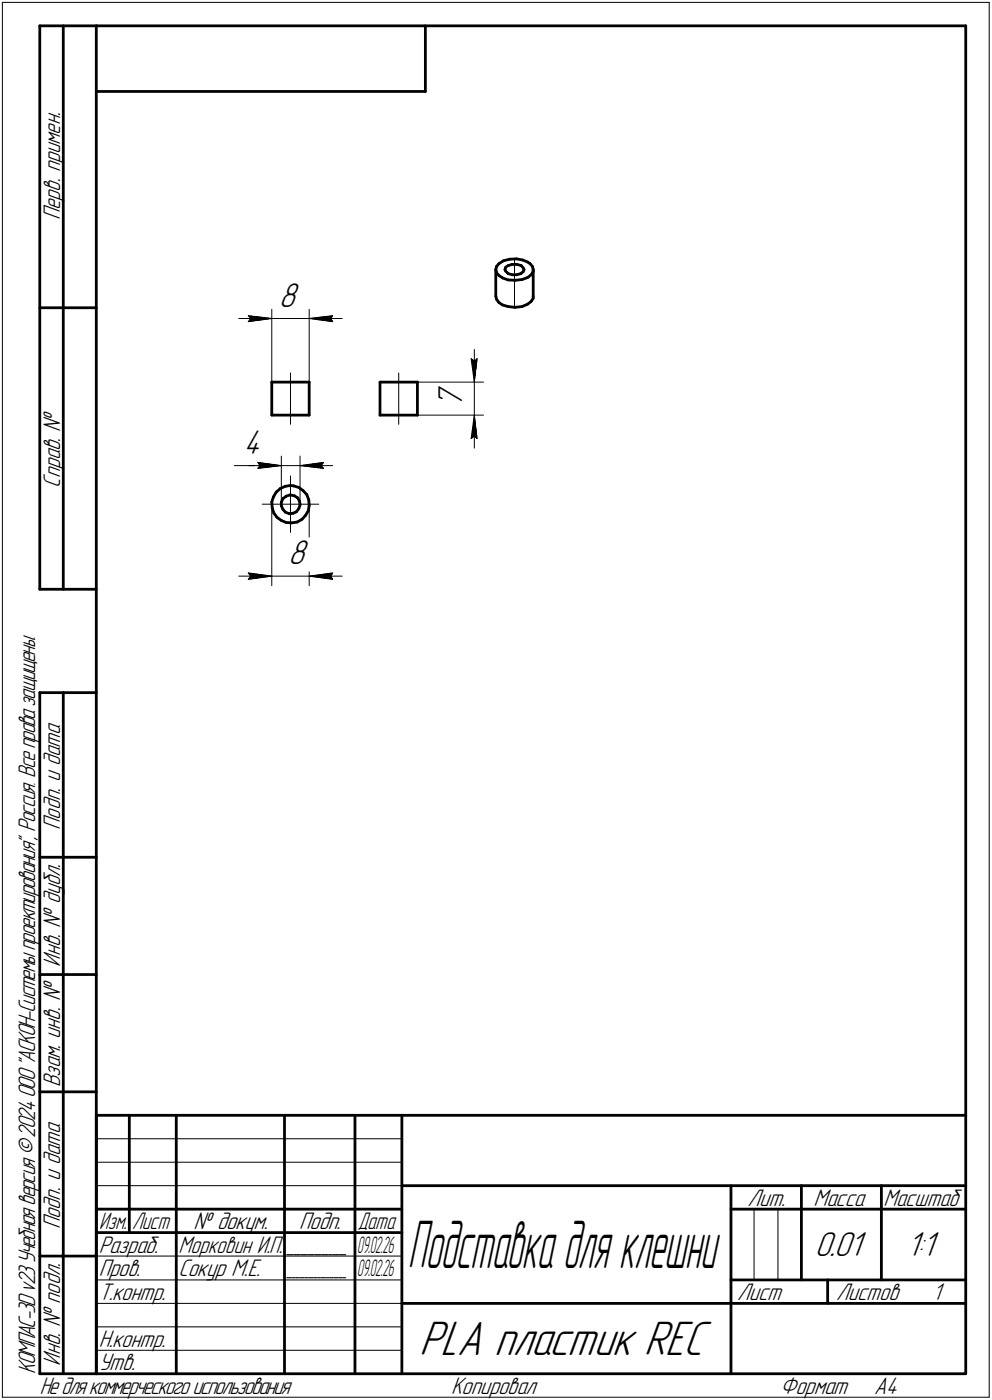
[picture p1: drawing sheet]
<svg xmlns="http://www.w3.org/2000/svg" width="211mm" height="298mm" viewBox="0 0 211 298" stroke-linecap="round" stroke-linejoin="round" font-family="sans-serif">
<g fill="none" stroke="#000" stroke-width=".59">
<path d="M8.5 5.5v120zM8.5 5.5h12zM13.5 5.5v120zM20.5 5.5v287zM20.5 5.5h185zM20.5 19.5h70zM90.5 5.5v14zM205.5 5.5v287zM105.5 57.4v5.7zM105.5 57.4l.2 .7zM105.7 56.7l-.2 .7zM105.7 58.1l.5 .6z"/>
<path d="M106.2 56.1l.9-.6zM106.2 56.1l-.5 .6zM106.2 58.7l.7 .5zM106.9 59.2l1.2 .4zM107.1 55.5l1.3-.3zM107.4 57.4l.2 .3zM107.6 57.7l.5 .6zM107.6 56.9l-.2 .5zM107.6 56.9l.5-.3zM108.1 58.3l.9 .2zM108.1 56.6l.9-.3zM108.1 59.6l1.5 .1z"/>
<path d="M108.4 55.2l1.5-.1zM109 58.5h1zM109 56.3h1zM109.6 59.7l1.5-.2zM109.9 55.1l1.4 .3zM110 58.5l.8-.2zM110 56.3l.9 .3zM110.8 58.3l.5-.5zM110.9 56.6l.4 .5zM111.1 59.5l1.2-.4zM111.3 55.4l1 .4zM111.3 57.1l.2 .3z"/>
<path d="M111.5 57.4l-.2 .4zM112.3 59.1l.7-.6zM112.3 55.8l.5 .3zM112.8 56.1l.5 .6zM113.3 56.7l.2 .7zM113.5 57.4v5.7zM113.5 57.8l-.5 .7zM113.5 57.4v.4zM8.5 65.5h12zM105.5 63.1l.2 .7zM105.7 63.8l.5 .6zM106.2 64.4l.7 .5z"/>
<path d="M106.9 64.9l1.2 .4zM108.1 65.3l1.5 .1zM109.6 65.4l1.5-.1zM111.1 65.3l1.2-.5zM112.3 64.8l.7-.6zM113.5 63.5l-.5 .7zM113.5 63.1v.4zM57.8 88.4h8zM57.8 81.4v7zM57.8 81.4h8zM65.8 81.4v7zM80.9 88.4h7.9z"/>
<path d="M80.9 81.4v7zM80.9 81.4h7.9zM88.8 81.4v7zM57.8 106.9l.1 1.2zM57.9 108.1l.4 1.1zM58.2 105.8l-.4 1.1zM58.3 109.2l.6 1zM58.8 104.8l.8-.7zM58.8 104.8l-.6 1zM58.9 110.2l1 .6zM59.6 104.1l1.1-.6zM59.9 107.7l.3 .8z"/>
<path d="M59.9 106.9v.8zM59.9 110.8l1 .5zM60.2 108.5l.5 .6zM60.2 106.2l-.3 .7zM60.2 106.2l.7-.5zM60.7 109.1l.9 .3zM60.7 103.5l1.1-.1zM60.9 105.7l.7-.3zM60.9 111.3h1.2zM61.6 109.4l.7-.1zM61.6 105.4h.2zM61.8 105.4l.9 .2z"/>
<path d="M61.8 103.4l.7 .1zM62.1 111.3l1.1-.1zM62.3 109.3l.8-.3zM62.5 103.5l1.1 .3zM62.7 105.6l.6 .4zM63.2 111.2l1.1-.6zM63.3 106l.5 .8zM63.6 108.3l-.5 .7zM63.6 103.8l.9 .7zM63.8 106.8v.7zM63.8 107.5l-.2 .8zM64.5 104.5l.8 .8z"/>
<path d="M65 109.7l-.7 .9zM65.3 105.3l.4 1.1zM65.6 108.7l-.6 1zM65.7 106.4l.1 1.2zM65.8 107.6l-.2 1.1zM8.5 125.5h12zM8.5 147.5v145zM8.5 147.5h12zM13.5 147.5v145zM8.5 182.5h12zM8.5 207.5h12zM8.5 232.5h12z"/>
<path d="M20.5 237.5h185zM20.5 237.5v55zM27.5 237.5v25zM37.5 237.5v55zM60.5 237.5v55zM75.5 237.5v55zM85.5 237.5v55zM20.5 257.5h65zM85.5 252.5h120zM155.5 252.5v40zM155.5 257.5h15zM170.5 252.5v20z"/>
<path d="M170.5 257.5h35zM187.5 252.5v20zM8.5 267.5h12zM20.5 262.5h65zM85.5 277.5h70zM155.5 277.5h50zM155.5 272.5h50zM176.1 272.5v5zM8.5 292.5h12zM20.5 292.5h185z"/>
</g>
<g fill="none" stroke="#000" stroke-width=".21">
<path d="M.5 .5v297zM.5 .5h210zM210.5 .5v297zM109.5 55.4v9.7zM50.8 67.8h7zM52.8 67.2l5 .6zM52.8 67.2l.5 .6zM52.8 68.5l5-.7zM53.3 67.8l-.5 .7zM57.8 65.9v19zM57.8 67.8h8zM61.8 79.4v10.9z"/>
<path d="M65.8 65.9v19zM65.8 67.8l5 .7zM65.8 67.8l5-.6zM65.8 67.8h7zM70.4 67.8l.4 .7zM70.8 67.2l-.4 .6zM84.8 79.4v10.9zM100.2 76.4l.7 .5zM100.2 76.4l.7 5zM100.9 76.9l.6-.5zM100.9 74.4v7zM101.5 76.4l-.6 5z"/>
<path d="M49.9 99.1h8.9zM52.8 99.1h7.1zM54.9 98.5l5 .6zM54.9 98.5l.4 .6zM54.9 99.7l5-.6zM55.3 99.1l-.4 .6zM58.8 99.1h1.1zM59.9 97.1v10.3zM59.9 99.1h3.9zM63.8 97.1v10.3zM63.8 99.1l5 .6zM63.8 99.1l5-.6z"/>
<path d="M63.8 99.1h7zM68.3 99.1l.5 .6zM68.8 98.5l-.5 .6zM88.8 81.4h14.1zM88.8 88.4h14.1zM100.2 93.4l.7-.5zM100.9 88.4l-.7 5zM100.9 92.9l.6 .5zM100.9 88.4l.6 5zM100.9 88.4v7zM100.9 81.4v7zM55.8 107.4h6z"/>
<path d="M57.8 107.4v17.3zM61.8 107.4h6zM61.8 107.4v6zM61.8 101.3v6.1zM65.8 107.4v17.3zM50.8 122.7h7zM52.8 122l5 .7zM52.8 122l.5 .7zM52.8 123.4l5-.7zM53.3 122.7l-.5 .7zM57.8 122.7h8zM65.8 122.7l5 .7z"/>
<path d="M65.8 122.7l5-.7zM65.8 122.7h7zM70.4 122.7l.4 .7zM70.8 122l-.4 .7zM20.5 247.5h65zM20.5 252.5h65zM20.5 242.5h65zM160.4 257.5v15zM165.5 257.5v15zM20.5 267.5h65zM20.5 272.5h65zM20.5 277.5h65z"/>
<path d="M.5 297.5h210zM20.5 282.5h65zM20.5 287.5h65z"/>
</g>
<g fill="#fff" stroke="#fff" stroke-width=".21">
<path d="M59.4 59.7h4.9zM59.4 59.8h4.9zM59.4 59.9h4.9zM59.4 59.9h4.9zM59.4 60h4.9zM59.4 60.1h4.9zM59.4 60.2h4.9zM59.4 60.3h4.9zM59.4 60.4h4.9zM59.4 60.5h4.9zM59.4 60.5h4.9zM59.4 60.6h4.9zM59.4 60.7h4.9zM59.4 60.8h4.9zM59.4 60.9h4.9zM59.4 61h4.9zM59.4 61h4.9zM59.4 61.1h4.9zM59.4 61.2h4.9zM59.4 61.3h4.9zM59.4 61.4h4.9zM59.4 61.5h4.9zM59.4 61.6h4.9zM59.4 61.6h4.9zM59.4 61.7h4.9zM59.4 61.8h4.9zM59.4 61.9h4.9zM59.4 62h4.9zM59.4 62.1h4.9zM59.4 62.1h4.9zM59.4 62.2h4.9zM59.4 62.3h4.9zM59.4 62.4h4.9zM59.4 62.5h4.9zM59.4 62.6h4.9zM59.4 62.7h4.9zM59.4 62.7h4.9zM59.4 62.8h4.9zM59.4 62.9h4.9zM59.4 63h4.9zM59.4 63.1h4.9zM59.4 63.2h4.9zM59.4 63.2h4.9zM59.4 63.3h4.9zM59.4 63.4h4.9zM59.4 63.5h4.9zM59.4 63.6h4.9zM59.4 63.7h4.9zM59.4 63.8h4.9zM59.4 63.8h4.9zM59.4 63.9h4.9zM59.4 64h4.9zM59.4 64.1h4.9zM59.4 64.2h4.9zM59.4 64.3h4.9zM59.4 64.3h4.9zM59.4 64.4h4.9zM59.4 64.5h4.9zM59.4 64.6h4.9zM59.4 64.7h4.9zM59.4 64.8h4.9zM59.4 64.9h4.9zM59.4 64.9h4.9zM59.4 65h4.9zM59.4 65.1h4.9zM59.4 65.2h4.9zM59.4 65.3h4.9zM59.4 65.4h4.9zM59.4 65.4h4.9zM59.4 65.5h4.9zM59.4 65.6h4.9zM59.4 65.7h4.9zM59.4 65.8h4.9zM59.4 65.9h4.9zM59.4 66h4.9zM59.4 66h4.9zM59.4 66.1h4.9zM59.4 66.2h4.9zM59.4 66.3h4.9zM59.4 66.4h4.9zM59.4 66.5h4.9zM59.4 66.5h4.9zM59.4 66.6h4.9zM59.4 66.7h4.9z"/>
<path d="M52.3 66.7h.7zM52.3 66.8h1.3zM52.3 66.9h1.9zM52.3 67h2.6zM52.3 67.1h3.2zM52.3 67.1h3.7zM52.3 67.2h4zM52.3 67.3h4.3zM52.3 67.4h4.4zM52.3 67.5h4.7zM52.3 67.6h4.9zM52.3 67.6h5.1zM52.3 67.7h5.4zM52.3 67.8h5.5zM52.3 67.9h5.4zM52.3 68h5.2zM52.3 68.1h4.9zM52.3 68.2h4.8zM52.3 68.2h4.6zM52.3 68.3h4.3zM52.3 68.4h4.2zM52.3 68.5h4zM52.3 68.6h3.7zM52.3 68.7h3.2zM52.3 68.7h2.6zM52.3 68.8h1.9zM52.3 68.9h1.3zM52.3 69h.7z"/>
<path d="M70.7 66.7h.6zM70.1 66.8h1.2zM69.5 66.9h1.8zM68.9 67h2.4zM68.3 67.1h3zM67.6 67.1h3.7zM67.5 67.2h3.8zM67.2 67.3h4.1zM67 67.4h4.3zM66.7 67.5h4.6zM66.5 67.6h4.8zM66.3 67.6h5zM66 67.7h5.3zM65.8 67.8h5.5zM66 67.9h5.3zM66.2 68h5.1zM66.5 68.1h4.8zM66.6 68.2h4.7zM66.9 68.2h4.4zM67.1 68.3h4.2zM67.3 68.4h4zM67.5 68.5h3.8zM67.6 68.6h3.7zM68.3 68.7h3zM68.9 68.7h2.4zM69.5 68.8h1.8zM70.1 68.9h1.2zM70.7 69h.6z"/>
<path d="M61.3 114.6h5zM61.3 114.6h5zM61.3 114.7h5zM61.3 114.8h5zM61.3 114.9h5zM61.3 115h5zM61.3 115.1h5zM61.3 115.1h5zM61.3 115.2h5zM61.3 115.3h5zM61.3 115.4h5zM61.3 115.5h5zM61.3 115.6h5zM61.3 115.7h5zM61.3 115.7h5zM61.3 115.8h5zM61.3 115.9h5zM61.3 116h5zM61.3 116.1h5zM61.3 116.2h5zM61.3 116.2h5zM61.3 116.3h5zM61.3 116.4h5zM61.3 116.5h5zM61.3 116.6h5zM61.3 116.7h5zM61.3 116.8h5zM61.3 116.8h5zM61.3 116.9h5zM61.3 117h5zM61.3 117.1h5zM61.3 117.2h5zM61.3 117.3h5zM61.3 117.3h5zM61.3 117.4h5zM61.3 117.5h5zM61.3 117.6h5zM61.3 117.7h5zM61.3 117.8h5zM61.3 117.9h5zM61.3 117.9h5zM61.3 118h5zM61.3 118.1h5zM61.3 118.2h5zM61.3 118.3h5zM61.3 118.4h5zM61.3 118.4h5zM61.3 118.5h5zM61.3 118.6h5zM61.3 118.7h5zM61.3 118.8h5zM61.3 118.9h5zM61.3 119h5zM61.3 119h5zM61.3 119.1h5zM61.3 119.2h5zM61.3 119.3h5zM61.3 119.4h5zM61.3 119.5h5zM61.3 119.5h5zM61.3 119.6h5zM61.3 119.7h5zM61.3 119.8h5zM61.3 119.9h5zM61.3 120h5zM61.3 120.1h5zM61.3 120.1h5zM61.3 120.2h5zM61.3 120.3h5zM61.3 120.4h5zM61.3 120.5h5zM61.3 120.6h5zM61.3 120.6h5zM61.3 120.7h5zM61.3 120.8h5zM61.3 120.9h5zM61.3 121h5zM61.3 121.1h5zM61.3 121.2h5zM61.3 121.2h5zM61.3 121.3h5zM61.3 121.4h5zM61.3 121.5h5zM61.3 121.6h5z"/>
<path d="M52.3 121.6h.8zM52.3 121.7h1.5zM52.3 121.8h2.3zM52.3 121.8h3.1zM52.3 121.9h3.7zM52.3 122h4zM52.3 122.1h4.2zM52.3 122.2h4.3zM52.3 122.3h4.6zM52.3 122.3h4.8zM52.3 122.4h4.9zM52.3 122.5h5.2zM52.3 122.6h5.4zM52.3 122.7h5.5zM52.3 122.8h5.4zM52.3 122.9h5.2zM52.3 122.9h4.9zM52.3 123h4.8zM52.3 123.1h4.6zM52.3 123.2h4.3zM52.3 123.3h4.2zM52.3 123.4h4zM52.3 123.4h3.7zM52.3 123.5h3.2zM52.3 123.6h2.6zM52.3 123.7h1.9zM52.3 123.8h1.3zM52.3 123.9h.7z"/>
<path d="M70.6 121.6h.7zM69.8 121.7h1.5zM69.2 121.8h2.1zM68.4 121.8h2.9zM67.6 121.9h3.7zM67.5 122h3.8zM67.3 122.1h4zM67.1 122.2h4.2zM66.9 122.3h4.4zM66.6 122.3h4.7zM66.5 122.4h4.8zM66.2 122.5h5.1zM66 122.6h5.3zM65.8 122.7h5.5zM66 122.8h5.3zM66.2 122.9h5.1zM66.5 122.9h4.8zM66.6 123h4.7zM66.9 123.1h4.4zM67.1 123.2h4.2zM67.3 123.3h4zM67.5 123.4h3.8zM67.6 123.4h3.7zM68.3 123.5h3zM68.9 123.6h2.4zM69.5 123.7h1.8zM70.1 123.8h1.2zM70.7 123.9h.6z"/>
<path d="M51.8 90.9h5zM51.8 91h5zM51.8 91.1h5zM51.8 91.2h5zM51.8 91.3h5zM51.8 91.4h5zM51.8 91.4h5zM51.8 91.5h5zM51.8 91.6h5zM51.8 91.7h5zM51.8 91.8h5zM51.8 91.9h5zM51.8 91.9h5zM51.8 92h5zM51.8 92.1h5zM51.8 92.2h5zM51.8 92.3h5zM51.8 92.4h5zM51.8 92.5h5zM51.8 92.5h5zM51.8 92.6h5zM51.8 92.7h5zM51.8 92.8h5zM51.8 92.9h5zM51.8 93h5zM51.8 93h5zM51.8 93.1h5zM51.8 93.2h5zM51.8 93.3h5zM51.8 93.4h5zM51.8 93.5h5zM51.8 93.6h5zM51.8 93.6h5zM51.8 93.7h5zM51.8 93.8h5zM51.8 93.9h5zM51.8 94h5zM51.8 94.1h5zM51.8 94.1h5zM51.8 94.2h5zM51.8 94.3h5zM51.8 94.4h5zM51.8 94.5h5zM51.8 94.6h5zM51.8 94.7h5zM51.8 94.7h5zM51.8 94.8h5zM51.8 94.9h5zM51.8 95h5zM51.8 95.1h5zM51.8 95.2h5zM51.8 95.2h5zM51.8 95.3h5zM51.8 95.4h5zM51.8 95.5h5zM51.8 95.6h5zM51.8 95.7h5zM51.8 95.8h5zM51.8 95.8h5zM51.8 95.9h5zM51.8 96h5zM51.8 96.1h5zM51.8 96.2h5zM51.8 96.3h5zM51.8 96.4h5zM51.8 96.4h5zM51.8 96.5h5zM51.8 96.6h5zM51.8 96.7h5zM51.8 96.8h5zM51.8 96.9h5zM51.8 96.9h5zM51.8 97h5zM51.8 97.1h5zM51.8 97.2h5zM51.8 97.3h5zM51.8 97.4h5zM51.8 97.5h5zM51.8 97.5h5zM51.8 97.6h5zM51.8 97.7h5zM51.8 97.8h5zM51.8 97.9h5zM51.8 98h5zM51.8 98h5z"/>
<path d="M54.4 98h.6zM54.4 98h1.2zM54.4 98.1h1.8zM54.4 98.2h2.4zM54.4 98.3h3zM54.4 98.4h3.6zM54.4 98.5h3.9zM54.4 98.6h4zM54.4 98.6h4.3zM54.4 98.7h4.4zM54.4 98.8h4.7zM54.4 98.9h4.9zM54.4 99h5.1zM54.4 99.1h5.3zM54.4 99.1h5.5zM54.4 99.2h5.3zM54.4 99.3h5zM54.4 99.4h4.8zM54.4 99.5h4.5zM54.4 99.6h4.4zM54.4 99.7h4.1zM54.4 99.7h3.9zM54.4 99.8h3.6zM54.4 99.9h3zM54.4 100h2.4zM54.4 100.1h1.8zM54.4 100.2h1.2zM54.4 100.2h.6z"/>
<path d="M68.7 98h.6zM68.2 98h1.1zM67.5 98.1h1.8zM66.9 98.2h2.4zM66.3 98.3h3zM65.6 98.4h3.7zM65.4 98.5h3.9zM65.3 98.6h4zM65 98.6h4.3zM64.9 98.7h4.4zM64.7 98.8h4.6zM64.4 98.9h4.9zM64.3 99h5zM64.1 99.1h5.2zM63.8 99.1h5.5zM64.1 99.2h5.2zM64.3 99.3h5zM64.5 99.4h4.8zM64.8 99.5h4.5zM65 99.6h4.3zM65.2 99.7h4.1zM65.4 99.7h3.9zM65.6 99.8h3.7zM66.3 99.9h3zM66.9 100h2.4zM67.5 100.1h1.8zM68.2 100.2h1.1zM68.7 100.2h.6z"/>
<path d="M92.7 81.9h7.2zM92.7 82h7.2zM92.7 82h7.2zM92.7 82.1h7.2zM92.7 82.2h7.2zM92.7 82.3h7.2zM92.7 82.4h7.2zM92.7 82.5h7.2zM92.7 82.5h7.2zM92.7 82.6h7.2zM92.7 82.7h7.2zM92.7 82.8h7.2zM92.7 82.9h7.2zM92.7 83h7.2zM92.7 83.1h7.2zM92.7 83.1h7.2zM92.7 83.2h7.2zM92.7 83.3h7.2zM92.7 83.4h7.2zM92.7 83.5h7.2zM92.7 83.6h7.2zM92.7 83.7h7.2zM92.7 83.7h7.2zM92.7 83.8h7.2zM92.7 83.9h7.2zM92.7 84h7.2zM92.7 84.1h7.2zM92.7 84.2h7.2zM92.7 84.2h7.2zM92.7 84.3h7.2zM92.7 84.4h7.2zM92.7 84.5h7.2zM92.7 84.6h7.2zM92.7 84.7h7.2zM92.7 84.8h7.2zM92.7 84.8h7.2zM92.7 84.9h7.2zM92.7 85h7.2zM92.7 85.1h7.2zM92.7 85.2h7.2zM92.7 85.3h7.2zM92.7 85.3h7.2zM92.7 85.4h7.2zM92.7 85.5h7.2zM92.7 85.6h7.2zM92.7 85.7h7.2zM92.7 85.8h7.2zM92.7 85.9h7.2zM92.7 85.9h7.2zM92.7 86h7.2zM92.7 86.1h7.2zM92.7 86.2h7.2zM92.7 86.3h7.2zM92.7 86.4h7.2zM92.7 86.4h7.2zM92.7 86.5h7.2zM92.7 86.6h7.2zM92.7 86.7h7.2zM92.7 86.8h7.2z"/>
<path d="M99.7 75.9h2.4zM99.7 75.9h2.4zM99.7 76h2.4zM99.7 76.1h2.4zM99.7 76.2h2.4zM99.7 76.3h2.4zM99.7 76.4h2.4zM99.7 76.5h2.4zM99.8 76.5h2.2zM99.8 76.6h2.2zM99.8 76.7h2.2zM99.8 76.8h2.2zM99.8 76.9h2.2zM99.8 77h2.2zM99.8 77h2.2zM99.9 77.1h2zM99.9 77.2h2zM99.9 77.3h2zM99.9 77.4h2zM99.9 77.5h2zM99.9 77.6h2zM99.9 77.6h2zM99.9 77.7h2zM100 77.8h1.9zM100 77.9h1.9zM100 78h1.9zM100 78.1h1.9zM100 78.1h1.9zM100 78.2h1.9zM100 78.3h1.9zM100.1 78.4h1.7zM100.1 78.5h1.7zM100.1 78.6h1.7zM100.1 78.7h1.7zM100.1 78.7h1.7zM100.1 78.8h1.7zM100.1 78.9h1.7zM100.2 79h1.5zM100.2 79.1h1.5zM100.2 79.2h1.5zM100.2 79.2h1.5zM100.2 79.3h1.5zM100.2 79.4h1.5zM100.2 79.5h1.5zM100.2 79.6h1.4zM100.2 79.7h1.4zM100.2 79.8h1.4zM100.3 79.8h1.2zM100.3 79.9h1.2zM100.4 80h1.1zM100.4 80.1h1zM100.4 80.2h1zM100.5 80.3h.8zM100.5 80.3h.8zM100.6 80.4h.7zM100.6 80.5h.7zM100.7 80.6h.6zM100.7 80.7h.6zM100.7 80.8h.5zM100.8 80.9h.4zM100.8 80.9h.3zM100.8 81h.3zM100.8 81.1h.3z"/>
<path d="M100.8 88.6h.3zM100.8 88.7h.3zM100.8 88.8h.3zM100.8 88.9h.4zM100.7 89h.5zM100.7 89.1h.6zM100.7 89.2h.6zM100.6 89.2h.7zM100.6 89.3h.7zM100.5 89.4h.8zM100.5 89.5h.8zM100.4 89.6h1zM100.4 89.7h1zM100.4 89.7h1.1zM100.3 89.8h1.2zM100.3 89.9h1.2zM100.2 90h1.4zM100.2 90.1h1.4zM100.2 90.2h1.4zM100.2 90.3h1.5zM100.2 90.3h1.5zM100.2 90.4h1.5zM100.2 90.5h1.5zM100.2 90.6h1.5zM100.2 90.7h1.5zM100.2 90.8h1.5zM100.1 90.8h1.7zM100.1 90.9h1.7zM100.1 91h1.7zM100.1 91.1h1.7zM100.1 91.2h1.7zM100.1 91.3h1.7zM100.1 91.4h1.7zM100 91.4h1.9zM100 91.5h1.9zM100 91.6h1.9zM100 91.7h1.9zM100 91.8h1.9zM100 91.9h1.9zM100 91.9h1.9zM99.9 92h2zM99.9 92.1h2zM99.9 92.2h2zM99.9 92.3h2zM99.9 92.4h2zM99.9 92.5h2zM99.9 92.5h2zM99.9 92.6h2zM99.8 92.7h2.2zM99.8 92.8h2.2zM99.8 92.9h2.2zM99.8 93h2.2zM99.8 93h2.2zM99.8 93.1h2.2zM99.8 93.2h2.2zM99.7 93.3h2.4zM99.7 93.4h2.4zM99.7 93.5h2.4zM99.7 93.6h2.4zM99.7 93.6h2.4zM99.7 93.7h2.4zM99.7 93.8h2.4z"/>
</g>
<g fill="#000" stroke="#000" stroke-width=".21">
<path d="M52.9 67.3h.7zM53 67.4h1.3zM53.1 67.5h1.9zM53.2 67.6h2.5zM53.3 67.6h3.2zM53.3 67.7h3.8z"/>
<path d="M53.3 67.8h4.5zM53.3 67.9h3.9zM53.3 68h3.3zM53.2 68.1h2.8zM53.1 68.2h2.3zM53.1 68.2h1.7zM53 68.3h1.1zM52.9 68.4h.6z"/>
<path d="M65.8 67.8h4.6zM66.5 67.9h3.9zM67.1 68h3.4zM67.7 68.1h2.8zM68.3 68.2h2.3zM68.9 68.2h1.8zM69.6 68.3h1.1zM70.2 68.4h.6z"/>
<path d="M70.1 67.3h.7zM69.4 67.4h1.3zM68.7 67.5h1.9zM68 67.6h2.6zM67.2 67.6h3.3zM66.5 67.7h3.9z"/>
<path d="M100.3 76.5h.2zM100.3 76.6h.3zM100.3 76.7h.5zM100.3 76.8h.5zM100.3 76.9h.6zM100.3 77h.6zM100.4 77h.5zM100.4 77.1h.5zM100.4 77.2h.5zM100.4 77.3h.5zM100.4 77.4h.5zM100.4 77.5h.5zM100.4 77.6h.5zM100.5 77.6h.4zM100.5 77.7h.4zM100.5 77.8h.4zM100.5 77.9h.4zM100.5 78h.4zM100.5 78.1h.4zM100.5 78.1h.4zM100.5 78.2h.4zM100.6 78.3h.3zM100.6 78.4h.3zM100.6 78.5h.3zM100.6 78.6h.3zM100.6 78.7h.3zM100.6 78.7h.3zM100.6 78.8h.3zM100.7 78.9h.2zM100.7 79h.2zM100.7 79.1h.2zM100.7 79.2h.2zM100.7 79.2h.2zM100.7 79.3h.2zM100.7 79.4h.2zM100.8 79.5h.1zM100.8 79.6h.1zM100.8 79.7h.1zM100.8 79.8h.1zM100.8 79.8h.1zM100.8 79.9h.1zM100.8 80h.1zM100.8 80.1h.1z"/>
<path d="M101.3 76.5h.2zM101.3 76.6h.2zM101.2 76.7h.3zM101.1 76.8h.4zM100.9 76.9h.6zM100.9 77h.6zM100.9 77h.6zM100.9 77.1h.5zM100.9 77.2h.5zM100.9 77.3h.5zM100.9 77.4h.5zM100.9 77.5h.5zM100.9 77.6h.5zM100.9 77.6h.5zM100.9 77.7h.5zM100.9 77.8h.4zM100.9 77.9h.4zM100.9 78h.4zM100.9 78.1h.4zM100.9 78.1h.4zM100.9 78.2h.4zM100.9 78.3h.4zM100.9 78.4h.4zM100.9 78.5h.4zM100.9 78.6h.4zM100.9 78.7h.4zM100.9 78.7h.4zM100.9 78.8h.4zM100.9 78.9h.4zM100.9 79h.4zM100.9 79.1h.4zM100.9 79.2h.4zM100.9 79.2h.3zM100.9 79.3h.3zM100.9 79.4h.3zM100.9 79.5h.3zM100.9 79.6h.3zM100.9 79.7h.3zM100.9 79.8h.3zM100.9 79.8h.3zM100.9 79.9h.3zM100.9 80h.2zM100.9 80.1h.2zM100.9 80.2h.2zM100.9 80.3h.2zM100.9 80.3h.2zM100.9 80.4h.2zM100.9 80.5h.2zM100.9 80.6h.2z"/>
<path d="M54.9 98.6h.6zM55 98.6h1.1zM55 98.7h1.8zM55.1 98.8h2.3zM55.2 98.9h2.8zM55.2 99h3.5zM55.3 99.1h4z"/>
<path d="M55.3 99.1h4.6zM55.3 99.2h3.9zM55.2 99.3h3.3zM55.1 99.4h2.6zM55.1 99.5h2zM55 99.6h1.3zM54.9 99.7h.7z"/>
<path d="M63.8 99.1h4.5zM64.6 99.2h3.8zM65.3 99.3h3.2zM66 99.4h2.6zM66.7 99.5h2zM67.5 99.6h1.2zM68.2 99.7h.6z"/>
<path d="M68.2 98.6h.6zM67.6 98.6h1.1zM67 98.7h1.7zM66.4 98.8h2.2zM65.8 98.9h2.8zM65.1 99h3.4zM64.5 99.1h3.9z"/>
<path d="M100.8 89.7h.1zM100.8 89.7h.1zM100.8 89.8h.1zM100.8 89.9h.1zM100.8 90h.1zM100.8 90.1h.1zM100.8 90.2h.1zM100.8 90.3h.1zM100.7 90.3h.2zM100.7 90.4h.2zM100.7 90.5h.2zM100.7 90.6h.2zM100.7 90.7h.2zM100.7 90.8h.2zM100.7 90.8h.2zM100.6 90.9h.3zM100.6 91h.3zM100.6 91.1h.3zM100.6 91.2h.3zM100.6 91.3h.3zM100.6 91.4h.3zM100.6 91.4h.3zM100.5 91.5h.4zM100.5 91.6h.4zM100.5 91.7h.4zM100.5 91.8h.4zM100.5 91.9h.4zM100.5 91.9h.4zM100.5 92h.4zM100.5 92.1h.4zM100.4 92.2h.5zM100.4 92.3h.5zM100.4 92.4h.5zM100.4 92.5h.5zM100.4 92.5h.5zM100.4 92.6h.5zM100.4 92.7h.5zM100.3 92.8h.6zM100.3 92.9h.6zM100.3 93h.5zM100.3 93h.5zM100.3 93.1h.3zM100.3 93.2h.2z"/>
<path d="M100.9 89.2h.2zM100.9 89.2h.2zM100.9 89.3h.2zM100.9 89.4h.2zM100.9 89.5h.2zM100.9 89.6h.2zM100.9 89.7h.2zM100.9 89.7h.2zM100.9 89.8h.3zM100.9 89.9h.3zM100.9 90h.3zM100.9 90.1h.3zM100.9 90.2h.3zM100.9 90.3h.3zM100.9 90.3h.3zM100.9 90.4h.3zM100.9 90.5h.3zM100.9 90.6h.4zM100.9 90.7h.4zM100.9 90.8h.4zM100.9 90.8h.4zM100.9 90.9h.4zM100.9 91h.4zM100.9 91.1h.4zM100.9 91.2h.4zM100.9 91.3h.4zM100.9 91.4h.4zM100.9 91.4h.4zM100.9 91.5h.4zM100.9 91.6h.4zM100.9 91.7h.4zM100.9 91.8h.4zM100.9 91.9h.4zM100.9 91.9h.4zM100.9 92h.5zM100.9 92.1h.5zM100.9 92.2h.5zM100.9 92.3h.5zM100.9 92.4h.5zM100.9 92.5h.5zM100.9 92.5h.5zM100.9 92.6h.5zM100.9 92.7h.6zM100.9 92.8h.6zM100.9 92.9h.6zM101.1 93h.4zM101.2 93h.3zM101.3 93.1h.2zM101.3 93.2h.2z"/>
<path d="M52.9 122.1h.6zM53 122.2h1.1zM53.1 122.3h1.7zM53.1 122.3h2.3zM53.2 122.4h2.8zM53.3 122.5h3.3zM53.3 122.6h3.9z"/>
<path d="M53.3 122.7h4.5zM53.3 122.8h3.9zM53.3 122.9h3.3zM53.2 122.9h2.8zM53.1 123h2.3zM53.1 123.1h1.7zM53 123.2h1.1zM52.9 123.3h.6z"/>
<path d="M65.8 122.7h4.6zM66.5 122.8h3.9zM67.1 122.9h3.4zM67.7 122.9h2.8zM68.3 123h2.3zM68.9 123.1h1.8zM69.6 123.2h1.1zM70.2 123.3h.6z"/>
<path d="M70.2 122.1h.6zM69.6 122.2h1.1zM68.9 122.3h1.8zM68.3 122.3h2.3zM67.7 122.4h2.8zM67.1 122.5h3.4zM66.5 122.6h3.9z"/>
</g>
<text font-size="14.9" x="86.8" y="270.1">Подставкадляклешни</text>
<text font-size="10.9" x="89.2" y="288.5">PLA пластик REC</text>
<g font-size="7.8">
<text x="59.3" y="65.3">8</text>
<text x="98.4" y="86.9" transform="rotate(-90 98.4 86.9)">7</text>
<text x="51.8" y="96.6">4</text>
<text x="61.3" y="120.2">8</text>
<text x="173.4" y="267.5">0.01</text>
<text x="192.9" y="267.5">1:1</text>
</g>
<g font-size="5.4">
<text x="12.8" y="46.9" transform="rotate(-90 12.8 46.9)">Перв. примен.</text>
<text x="12.8" y="103.8" transform="rotate(-90 12.8 103.8)">Справ. №</text>
<text x="12.8" y="176.7" transform="rotate(-90 12.8 176.7)">Подп. и дата</text>
<text x="12.8" y="205.8" transform="rotate(-90 12.8 205.8)">Инв. № дубл.</text>
<text x="12.8" y="231.6" transform="rotate(-90 12.8 231.6)">Взам. инв. №</text>
<text x="159.1" y="256.8">Лит.</text>
<text x="173.1" y="256.8">Масса</text>
<text x="188" y="256.8">Масштаб</text>
<text x="12.8" y="261.7" transform="rotate(-90 12.8 261.7)">Подп. и дата</text>
<text x="41.2" y="261.8">№ докум.</text>
<text x="63.6" y="261.8">Подп.</text>
<text x="21" y="266.8">Разраб.</text>
<text x="38" y="266.8">Морковин И.П.</text>
<text x="21" y="271.8">Пров.</text>
<text x="38" y="271.8">Сокур М.Е.</text>
<text x="21" y="276.8">Т.контр.</text>
<text x="156.9" y="276.8">Лист</text>
<text x="177.9" y="276.8">Листов</text>
<text x="198.4" y="276.8">1</text>
<text x="21" y="286.8">Н.контр.</text>
<text x="7.5" y="292.5" transform="rotate(-90 7.5 292.5)">КОМПАС-3Dv23Учебнаяверсия©2024ООО&quot;АСКОН-Системыпроектирования&quot;, Россия. Всеправазащищены.</text>
<text x="12.8" y="290.8" transform="rotate(-90 12.8 290.8)">Инв. № подл.</text>
<text x="21" y="291.8">Утв.</text>
<text x="8.5" y="296.7">Недлякоммерческогоиспользования</text>
<text x="96" y="296.8">Копировал</text>
<text x="166" y="296.8">Формат</text>
<text x="186" y="296.8">A4</text>
</g>
<g font-size="5.3">
<text x="21.1" y="261.8">Изм.</text>
<text x="28.1" y="261.8">Лист</text>
<text x="76.1" y="261.8">Дата</text>
</g>
<g font-size="5.2">
<text x="76" y="266.8">09.02.26</text>
<text x="76" y="271.8">09.02.26</text>
</g>
<g font-size="5.1">
<text x="61" y="266.8">_</text>
<text x="61.7" y="266.8">________________</text>
<text x="61" y="271.8">_</text>
<text x="61.8" y="271.8">______________________________</text>
<text x="62.2" y="271.8">_</text>
</g>
</svg>
